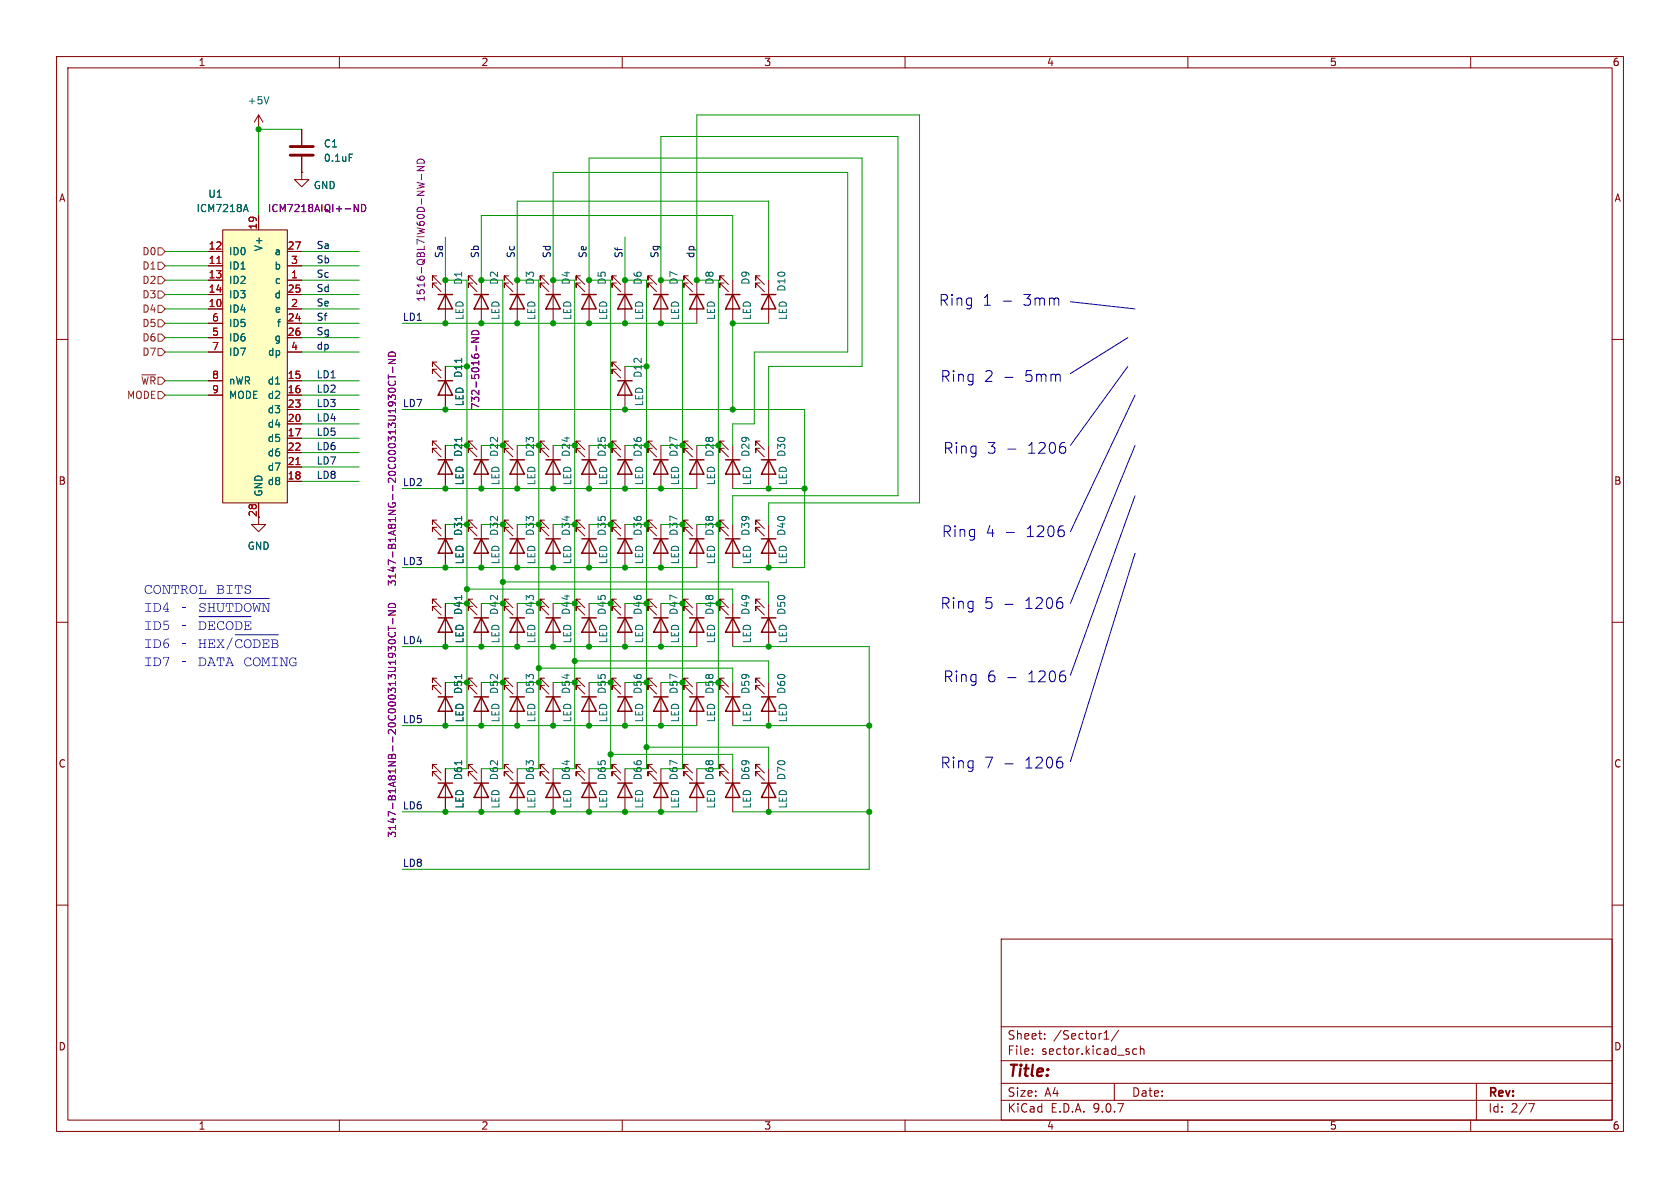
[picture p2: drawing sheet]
<svg xmlns="http://www.w3.org/2000/svg" width="297mm" height="210mm" viewBox="0 0 297 210" stroke-linecap="round" stroke-linejoin="round" font-family="sans-serif">
<g fill="none" stroke="#840000" stroke-width=".18">
<path d="M10 10h277v190h-277zM12 12h273v186h-273zM60 10v2M110 10v2M160 10v2M210 10v2M260 10v2M45.7 22.9h.1M45.7 20.3l-.7 1.3M45.7 20.3l.8 1.3M45.7 20.3v2.6M53.3 30.5v1.3h1.3l-1.3 1.2-1.2-1.2h1.2"/>
<path d="M53.3 30.5h.1M53.3 22.9v2.8M53.3 27.7v2.8M77.2 48.8h-.7v.7v-.7l1.5 1.5M77.2 50h-.7v.8v-.8l1.5 1.6M78.7 49.5v7.7M83.6 48.8h-.8v.7v-.7l1.5 1.5M83.6 50h-.8v.8v-.8l1.5 1.6M85.1 49.5v7.7M89.9 48.8h-.7v.7v-.7l1.5 1.5M89.9 50h-.7v.8v-.8l1.5 1.6M91.4 49.5v7.7"/>
<path d="M96.3 48.8h-.8v.7v-.7l1.5 1.5M96.3 50h-.8v.8v-.8l1.5 1.6M97.8 49.5v7.7M102.6 48.8h-.7v.7v-.7l1.5 1.5M102.6 50h-.7v.8v-.8l1.5 1.6M104.1 49.5v7.7M109 48.8h-.8v.7v-.7l1.5 1.5M109 50h-.8v.8v-.8l1.5 1.6M110.5 49.5v7.7M115.3 48.8h-.7v.7v-.7l1.5 1.5M115.3 50h-.7v.8v-.8l1.5 1.6M116.8 49.5v7.7"/>
<path d="M121.7 48.8h-.8v.7v-.7l1.5 1.5M121.7 50h-.8v.8v-.8l1.5 1.6M123.2 49.5v7.7M128 48.8h-.7v.7v-.7l1.5 1.5M128 50h-.7v.8v-.8l1.5 1.6M129.5 49.5v7.7M134.4 48.8h-.8v.7v-.7l1.5 1.5M134.4 50h-.8v.8v-.8l1.5 1.6M135.9 49.5v7.7M10 60h2M77.2 64h-.7v.8v-.8l1.5 1.5M77.2 65.3h-.7v.7v-.7l1.5 1.5"/>
<path d="M77.2 78h-.7v.7v-.7l1.5 1.5M77.2 79.2h-.7v.8v-.8l1.5 1.6M78.7 64.8v7.6M78.7 78.7v7.7M109 64h-.8v.8v-.8l1.5 1.5M109 65.3h-.8v.7v-.7l1.5 1.5M110.5 64.8v7.6M128 78h-.7v.7v-.7l1.5 1.5M128 79.2h-.7v.8v-.8l1.5 1.6M129.5 78.7v7.7M134.4 78h-.8v.7v-.7l1.5 1.5M134.4 79.2h-.8v.8v-.8l1.5 1.6"/>
<path d="M135.9 78.7v7.7M285 60h2M102.6 91.9h-.7v.8v-.8l1.5 1.6M102.6 93.2h-.7v.8v-.8l1.5 1.5M104.1 92.7v7.6M10 110h2M77.2 105.9h-.7v.8v-.8l1.5 1.5M77.2 107.2h-.7v.8v-.8l1.5 1.5M78.7 106.7v7.6M128 119.9h-.7v.8v-.8l1.5 1.5M128 105.9h-.7v.8v-.8l1.5 1.5M128 107.2h-.7v.8v-.8l1.5 1.5"/>
<path d="M129.5 106.7v7.6M134.4 119.9h-.8v.8v-.8l1.5 1.5M134.4 105.9h-.8v.8v-.8l1.5 1.5M134.4 107.2h-.8v.8v-.8l1.5 1.5M135.9 106.7v7.6M285 110h2M89.9 135.1h-.7v.8v-.8l1.5 1.6M89.9 136.4h-.7v.8v-.8l1.5 1.5M91.4 135.9v7.6M109 135.1h-.8v.8v-.8l1.5 1.6M109 136.4h-.8v.8v-.8l1.5 1.5M110.5 135.9v7.6"/>
<path d="M115.3 135.1h-.7v.8v-.8l1.5 1.6M115.3 136.4h-.7v.8v-.8l1.5 1.5M116.8 135.9v7.6M121.7 135.1h-.8v.8v-.8l1.5 1.6M121.7 136.4h-.8v.8v-.8l1.5 1.5M123.2 135.9v7.6M128 121.2h-.7v.7v-.7l1.5 1.5M128 135.1h-.7v.8v-.8l1.5 1.6M128 136.4h-.7v.8v-.8l1.5 1.5M129.5 120.7v7.6M129.5 135.9v7.6M134.4 121.2h-.8v.7v-.7l1.5 1.5"/>
<path d="M134.4 135.1h-.8v.8v-.8l1.5 1.6M134.4 136.4h-.8v.8v-.8l1.5 1.5M135.9 120.7v7.6M135.9 135.9v7.6M10 160h2M177 166h108v32h-108zM285 160h2M60 198v2M110 198v2M160 198v2M177 194.5h108M177 191.5h108"/>
<path d="M177 187.5h108M177 181.5h108M182.5 186.3v.1M182.5 185.5v.1M184.7 183.6v.1M184.7 182.8v.1M195.2 183.7h.8M195.3 182.6l.3-.4v1.5M197 191.5v3M197.7 182.1l-1.2 2M201 185.5l-.5-.1-.3 .3v.4l.2 .2h.6M201.6 185.5l.2-.1 .4 .1v.9"/>
<path d="M201.6 184.9v1.5M210 198v2M260 198v2M261 191.5v6.5M270.2 195.1h1l-.6 1.5"/>
</g>
<g fill="none" stroke="#840000" stroke-width=".25">
<path d="M77.5 52.1h2.5M78.7 52.1l1.3 2.5h-2.5zM83.8 52.1h2.6M85.1 52.1l1.3 2.5h-2.6zM90.2 52.1h2.5M91.4 52.1l1.3 2.5h-2.5zM96.5 52.1h2.6M97.8 52.1l1.3 2.5h-2.6zM102.9 52.1h2.5M104.1 52.1l1.3 2.5h-2.5zM109.2 52.1h2.6M110.5 52.1l1.3 2.5h-2.6z"/>
<path d="M115.6 52.1h2.5M116.8 52.1l1.3 2.5h-2.5zM121.9 52.1h2.6M123.2 52.1l1.3 2.5h-2.6zM128.3 52.1h2.5M129.5 52.1l1.3 2.5h-2.5zM134.6 52.1h2.6M135.9 52.1l1.3 2.5h-2.6zM77.5 67.3h2.5M78.7 67.3l1.3 2.6h-2.5zM109.2 67.3h2.6M110.5 67.3l1.3 2.6h-2.6z"/>
<path d="M77.5 81.3h2.5M78.7 81.3l1.3 2.5h-2.5zM102.9 95.3h2.5M104.1 95.3l1.3 2.5h-2.5zM128.3 81.3h2.5M129.5 81.3l1.3 2.5h-2.5zM134.6 81.3h2.6M135.9 81.3l1.3 2.5h-2.6zM77.5 109.2h2.5M78.7 109.2l1.3 2.6h-2.5zM128.3 109.2h2.5M129.5 109.2l1.3 2.6h-2.5z"/>
<path d="M134.6 109.2h2.6M135.9 109.2l1.3 2.6h-2.6zM90.2 138.4h2.5M91.4 138.4l1.3 2.6h-2.5zM109.2 138.4h2.6M110.5 138.4l1.3 2.6h-2.6zM115.6 138.4h2.5M116.8 138.4l1.3 2.6h-2.5zM121.9 138.4h2.6M123.2 138.4l1.3 2.6h-2.6zM128.3 138.4h2.5M128.3 123.2h2.5"/>
<path d="M129.5 123.2l1.3 2.5h-2.5zM129.5 138.4l1.3 2.6h-2.5zM134.6 138.4h2.6M134.6 123.2h2.6M135.9 123.2l1.3 2.5h-2.6zM135.9 138.4l1.3 2.6h-2.6z"/>
</g>
<path d="M51.3 25.9h4.1M51.3 27.4h4.1" fill="none" stroke="#840000" stroke-width=".51"/>
<path d="M47.5 17.1l-.4 1.3M61.7 27.2h.6M81.6 63.3v.8M81.6 77.3v.7M81.6 105.3v.7" fill="none" stroke="#006464" stroke-width=".18"/>
<g fill="none" stroke="#840084" stroke-width=".18">
<path d="M73.7 29.5h1.3l-1.3 .7h1.3M73.9 28.2a.66 .66 0 0 1 .8 0 .66 .66 0 0 1 .3 .6h-1.3zM74.5 30.8v1M83.4 59.7h1.3l-1.3 .8h1.3M83.6 58.5a.66 .66 0 0 1 .7 0 .66 .66 0 0 1 .4 .6h-1.3zM68.7 66.3v.7M68.7 66.6h1.2M68.7 63.5h1.2l-1.2 .8h1.2M68.7 62.5a.68 .68 0 0 1 .8-.3 .68 .68 0 0 1 .4 .7h-1.2zM68.7 68.8a.75 .75 0 0 1 1.2 .2 .72 .72 0 0 1-1.2-.1zM68.8 67.4a.6 .6 0 0 0 .4 .8 .6 .6 0 0 0 .7-.6l-.1-.2M69.4 64.9v.9"/>
<path d="M84.2 61.1v.9M68.7 110.7v.7M68.7 111.1h1.2M68.7 108h1.2l-1.2 .7h1.2M68.7 106.9a.68 .68 0 0 1 .8-.2 .68 .68 0 0 1 .4 .7h-1.2zM68.7 113.3a.75 .75 0 0 1 1.2 .2 .72 .72 0 0 1-1.2-.1zM68.8 111.8a.6 .6 0 0 0 .4 .8 .6 .6 0 0 0 .7-.6l-.1-.2M69.1 114.7l-.4-.4v.8M69.3 114.3h.5M69.4 109.3v1"/>
</g>
<path d="M39.4 40.6h11.4v48.3h-11.4z" fill="#ffffc2"/>
<g fill="none" stroke="#840000" stroke-width=".18">
<path d="M45.7 38.1v2.5M36.8 44.5h2.6M36.8 47h2.6M36.8 49.5h2.6M36.8 52.1h2.6M36.8 54.6h2.6M36.8 57.2h2.6M36.8 59.7h2.6M39.4 40.6h11.4v48.3h-11.4zM50.8 44.5h2.5M50.8 47h2.5M50.8 49.5h2.5"/>
<path d="M50.8 52.1h2.5M50.8 54.6h2.5M50.8 57.2h2.5M50.8 59.7h2.5M36.8 62.2h2.6M36.8 67.3h2.6M36.8 69.9h2.6M50.8 62.2h2.5M50.8 67.3h2.5M50.8 69.9h2.5M50.8 72.4h2.5M50.8 74.9h2.5"/>
<path d="M50.8 77.5h2.5M83.6 78h-.8v.7v-.7l1.5 1.5M83.6 79.2h-.8v.8v-.8l1.5 1.6M85.1 78.7v7.7M89.9 78h-.7v.7v-.7l1.5 1.5M89.9 79.2h-.7v.8v-.8l1.5 1.6M91.4 78.7v7.7M96.3 78h-.8v.7v-.7l1.5 1.5M96.3 79.2h-.8v.8v-.8l1.5 1.6M97.8 78.7v7.7M102.6 78h-.7v.7v-.7l1.5 1.5M102.6 79.2h-.7v.8v-.8l1.5 1.6"/>
<path d="M104.1 78.7v7.7M109 78h-.8v.7v-.7l1.5 1.5M109 79.2h-.8v.8v-.8l1.5 1.6M110.5 78.7v7.7M115.3 78h-.7v.7v-.7l1.5 1.5M115.3 79.2h-.7v.8v-.8l1.5 1.6M116.8 78.7v7.7M121.7 78h-.8v.7v-.7l1.5 1.5M121.7 79.2h-.8v.8v-.8l1.5 1.6M123.2 78.7v7.7M45.7 88.9v3.8h1.3l-1.3 1.3-1.3-1.3h1.3M50.8 80h2.5"/>
<path d="M50.8 82.6h2.5M50.8 85.1h2.5M77.2 91.9h-.7v.8v-.8l1.5 1.6M77.2 93.2h-.7v.8v-.8l1.5 1.5M78.7 92.7v7.6M83.6 91.9h-.8v.8v-.8l1.5 1.6M83.6 93.2h-.8v.8v-.8l1.5 1.5M85.1 92.7v7.6M89.9 91.9h-.7v.8v-.8l1.5 1.6M89.9 93.2h-.7v.8v-.8l1.5 1.5M91.4 92.7v7.6M96.3 91.9h-.8v.8v-.8l1.5 1.6"/>
<path d="M96.3 93.2h-.8v.8v-.8l1.5 1.5M97.8 92.7v7.6M109 91.9h-.8v.8v-.8l1.5 1.6M109 93.2h-.8v.8v-.8l1.5 1.5M110.5 92.7v7.6M115.3 91.9h-.7v.8v-.8l1.5 1.6M115.3 93.2h-.7v.8v-.8l1.5 1.5M116.8 92.7v7.6M121.7 91.9h-.8v.8v-.8l1.5 1.6M121.7 93.2h-.8v.8v-.8l1.5 1.5M123.2 92.7v7.6M128 91.9h-.7v.8v-.8l1.5 1.6"/>
<path d="M128 93.2h-.7v.8v-.8l1.5 1.5M129.5 92.7v7.6M134.4 91.9h-.8v.8v-.8l1.5 1.6M134.4 93.2h-.8v.8v-.8l1.5 1.5M135.9 92.7v7.6M77.2 119.9h-.7v.8v-.8l1.5 1.5M83.6 119.9h-.8v.8v-.8l1.5 1.5M83.6 105.9h-.8v.8v-.8l1.5 1.5M83.6 107.2h-.8v.8v-.8l1.5 1.5M85.1 106.7v7.6M89.9 119.9h-.7v.8v-.8l1.5 1.5M89.9 105.9h-.7v.8v-.8l1.5 1.5"/>
<path d="M89.9 107.2h-.7v.8v-.8l1.5 1.5M91.4 106.7v7.6M96.3 105.9h-.8v.8v-.8l1.5 1.5M96.3 107.2h-.8v.8v-.8l1.5 1.5M96.3 119.9h-.8v.8v-.8l1.5 1.5M97.8 106.7v7.6M102.6 105.9h-.7v.8v-.8l1.5 1.5M102.6 107.2h-.7v.8v-.8l1.5 1.5M102.6 119.9h-.7v.8v-.8l1.5 1.5M104.1 106.7v7.6M109 105.9h-.8v.8v-.8l1.5 1.5M109 107.2h-.8v.8v-.8l1.5 1.5"/>
<path d="M109 119.9h-.8v.8v-.8l1.5 1.5M110.5 106.7v7.6M115.3 119.9h-.7v.8v-.8l1.5 1.5M115.3 105.9h-.7v.8v-.8l1.5 1.5M115.3 107.2h-.7v.8v-.8l1.5 1.5M116.8 106.7v7.6M121.7 119.9h-.8v.8v-.8l1.5 1.5M121.7 105.9h-.8v.8v-.8l1.5 1.5M121.7 107.2h-.8v.8v-.8l1.5 1.5M123.2 106.7v7.6M77.2 135.1h-.7v.8v-.8l1.5 1.6M77.2 136.4h-.7v.8v-.8l1.5 1.5"/>
<path d="M77.2 121.2h-.7v.7v-.7l1.5 1.5M78.7 120.7v7.6M78.7 135.9v7.6M83.6 135.1h-.8v.8v-.8l1.5 1.6M83.6 136.4h-.8v.8v-.8l1.5 1.5M83.6 121.2h-.8v.7v-.7l1.5 1.5M85.1 120.7v7.6M85.1 135.9v7.6M89.9 121.2h-.7v.7v-.7l1.5 1.5M91.4 120.7v7.6M96.3 135.1h-.8v.8v-.8l1.5 1.6M96.3 136.4h-.8v.8v-.8l1.5 1.5"/>
<path d="M96.3 121.2h-.8v.7v-.7l1.5 1.5M97.8 120.7v7.6M97.8 135.9v7.6M102.6 135.1h-.7v.8v-.8l1.5 1.6M102.6 136.4h-.7v.8v-.8l1.5 1.5M102.6 121.2h-.7v.7v-.7l1.5 1.5M104.1 120.7v7.6M104.1 135.9v7.6M109 121.2h-.8v.7v-.7l1.5 1.5M110.5 120.7v7.6M115.3 121.2h-.7v.7v-.7l1.5 1.5M116.8 120.7v7.6"/>
<path d="M121.7 121.2h-.8v.7v-.7l1.5 1.5M123.2 120.7v7.6"/>
</g>
<path d="M38.3 46.6h.8M52.3 82.1h.7" fill="none" stroke="#a90000" stroke-width=".18"/>
<path d="M43.1 37h.7M43.5 36.1l.4 1.3M81.6 91.3v.7M81.6 119.2v.8M81.6 134.5v.7" fill="none" stroke="#006464" stroke-width=".18"/>
<path d="M62.6 36.1l.7 1.3v-1.3M63.9 36.1a.64 .64 0 0 1 .8 .7 .64 .64 0 0 1-.8 .6z" fill="none" stroke="#840084" stroke-width=".18"/>
<g fill="none" stroke="#840000" stroke-width=".25">
<path d="M77.5 95.3h2.5M78.7 95.3l1.3 2.5h-2.5zM83.8 95.3h2.6M83.8 81.3h2.6M85.1 81.3l1.3 2.5h-2.6zM85.1 95.3l1.3 2.5h-2.6zM90.2 95.3h2.5M90.2 81.3h2.5M91.4 81.3l1.3 2.5h-2.5zM91.4 95.3l1.3 2.5h-2.5zM96.5 95.3h2.6M96.5 81.3h2.6"/>
<path d="M97.8 95.3l1.3 2.5h-2.6zM97.8 81.3l1.3 2.5h-2.6zM102.9 81.3h2.5M104.1 81.3l1.3 2.5h-2.5zM109.2 95.3h2.6M109.2 81.3h2.6M110.5 95.3l1.3 2.5h-2.6zM110.5 81.3l1.3 2.5h-2.6zM115.6 95.3h2.5M115.6 81.3h2.5M116.8 95.3l1.3 2.5h-2.5zM116.8 81.3l1.3 2.5h-2.5z"/>
<path d="M121.9 95.3h2.6M121.9 81.3h2.6M123.2 95.3l1.3 2.5h-2.6zM123.2 81.3l1.3 2.5h-2.6zM128.3 95.3h2.5M129.5 95.3l1.3 2.5h-2.5zM134.6 95.3h2.6M135.9 95.3l1.3 2.5h-2.6zM83.8 109.2h2.6M85.1 109.2l1.3 2.6h-2.6zM90.2 109.2h2.5M91.4 109.2l1.3 2.6h-2.5z"/>
<path d="M96.5 109.2h2.6M97.8 109.2l1.3 2.6h-2.6zM102.9 109.2h2.5M104.1 109.2l1.3 2.6h-2.5zM109.2 109.2h2.6M110.5 109.2l1.3 2.6h-2.6zM115.6 109.2h2.5M116.8 109.2l1.3 2.6h-2.5zM121.9 109.2h2.6M123.2 109.2l1.3 2.6h-2.6zM77.5 138.4h2.5M77.5 123.2h2.5"/>
<path d="M78.7 138.4l1.3 2.6h-2.5zM78.7 123.2l1.3 2.5h-2.5zM83.8 138.4h2.6M83.8 123.2h2.6M85.1 138.4l1.3 2.6h-2.6zM85.1 123.2l1.3 2.5h-2.6zM90.2 123.2h2.5M91.4 123.2l1.3 2.5h-2.5zM96.5 138.4h2.6M96.5 123.2h2.6M97.8 138.4l1.3 2.6h-2.6zM97.8 123.2l1.3 2.5h-2.6z"/>
<path d="M102.9 138.4h2.5M102.9 123.2h2.5M104.1 138.4l1.3 2.6h-2.5zM104.1 123.2l1.3 2.5h-2.5zM109.2 123.2h2.6M110.5 123.2l1.3 2.5h-2.6zM115.6 123.2h2.5M116.8 123.2l1.3 2.5h-2.5zM121.9 123.2h2.6M123.2 123.2l1.3 2.5h-2.6z"/>
</g>
<path d="M27.9 48.9h.7l.6 .6-.6 .7h-.7zM27.9 59.1h.7l.6 .6-.6 .6h-.7zM27.9 56.5h.7l.6 .7-.6 .6h-.7zM27.9 46.4h.7l.6 .6-.6 .6h-.7zM27.9 43.8h.7l.6 .7-.6 .6h-.7zM27.9 51.4h.7l.6 .7-.6 .6h-.7zM27.9 54h.7l.6 .6-.6 .6h-.7zM25.1 66.3h2.4M27.9 61.6h.7l.6 .6-.6 .7h-.7zM27.9 69.2h.7l.6 .7-.6 .6h-.7z" fill="none" stroke="#725600" stroke-width=".18"/>
<g fill="none" stroke="#0000c2" stroke-width=".18">
<path d="M177.4 53.2h1.4M189.2 53.3l11.5 1.3M199.4 59.7l-10.2 6.3M177.6 66.7h1.5M178.2 79.4h1.4M188.3 79.1l.1 .2-.1 .6M199.4 64.8l-10.2 13.9M200.7 78.7l-11.5 28M200.7 69.9l-11.5 24.1M177.9 94.1h1.5M188.1 93.9l.1 .1-.1 .7M200.7 97.8l-11.5 36.8"/>
<path d="M200.7 87.6l-11.5 31.8M177.6 106.8h1.5M178.2 119.8h1.4M187.8 106.6l.1 .1-.1 .7M188.3 119.5l.1 .2-.1 .6M177.6 135h1.5M187.8 134.8l.1 .1-.1 .7"/>
</g>
<g fill="none" stroke="#009600" stroke-width=".18">
<path d="M53.3 22.9h-7.6v15.2M29.2 49.5h7.6M29.2 57.2h7.6M29.2 59.7h7.6M29.2 52.1h7.6M29.2 54.6h7.6M29.2 47h7.6M29.2 44.5h7.6M53.3 49.5h10.2M53.3 57.2h10.2M53.3 59.7h10.2M53.3 52.1h10.2"/>
<path d="M53.3 54.6h10.2M53.3 47h10.2M53.3 44.5h10.2M71.1 57.2h52.1M78.7 41.9v7.6h3.8v86.4h-3.8M110.5 41.9v7.6h3.8v86.4h-3.8M129.5 49.5v-11.4h-44.4v11.4h3.8v86.4h-3.8M135.9 49.5v-13.9h-44.5v13.9h3.8v86.4h-3.8M135.9 57.2h-6.4v15.2M29.2 67.3h7.6M29.2 62.2h7.6M29.2 69.9h7.6"/>
<path d="M53.3 72.4h10.2M53.3 67.3h10.2M53.3 62.2h10.2M53.3 74.9h10.2M53.3 69.9h10.2M53.3 77.5h10.2M71.1 72.4h71.1v27.9h-12.7M78.7 78.7h3.8M78.7 64.8h3.8M85.1 78.7h3.8M91.4 78.7h3.8M97.8 78.7h3.8"/>
<path d="M104.1 78.7h3.8M110.5 78.7h3.8M110.5 64.8h3.8M116.8 78.7h3.8M123.2 78.7h3.8M129.5 78.7v-3.8h3.8v-12.7h16.6v-31.7h-52.1v19h3.8v86.4h-3.8M135.9 78.7v-13.9h16.5v-36.9h-48.3v21.6h3.8v86.4h-3.8M53.3 80h10.2M53.3 85.1h10.2M53.3 82.6h10.2M71.1 86.4h52.1M78.7 92.7h3.8"/>
<path d="M85.1 92.7h3.8M91.4 92.7h3.8M97.8 92.7h3.8M104.1 92.7h3.8M110.5 92.7h3.8M116.8 92.7h3.8M123.2 92.7h3.8M129.5 92.7v-5.1h29.2v-63.5h-41.9v25.4h3.8v86.4h-3.8M129.5 86.4h12.7M135.9 92.7v-3.8h26.7v-68.6h-39.4v29.2h3.8v86.4h-3.8M71.1 100.3h52.1M71.1 114.3h52.1"/>
<path d="M78.7 106.7h3.8M82.5 104.1h47v2.6M85.1 106.7h3.8M88.9 102.9h47v3.8M91.4 106.7h3.8M95.2 118.1h34.3v2.6M97.8 106.7h3.8M101.6 116.8h34.3v3.9M104.1 106.7h3.8M110.5 106.7h3.8M116.8 106.7h3.8M123.2 106.7h3.8"/>
<path d="M129.5 114.3h24.2v39.4h-82.6M71.1 128.3h52.1M78.7 120.7h3.8M85.1 120.7h3.8M91.4 120.7h3.8M97.8 120.7h3.8M104.1 120.7h3.8M107.9 133.4h21.6v2.5M110.5 120.7h3.8M114.3 132.1h21.6v3.8M116.8 120.7h3.8M123.2 120.7h3.8"/>
<path d="M129.5 128.3h24.2M71.1 143.5h52.1M129.5 143.5h24.2"/>
</g>
<path d="M32.3 107.3h.6v.1h-.6z" fill="#0000c2"/>
<path d="M35.2 105.8h12.4" fill="none" stroke="#0000c2" stroke-width=".18"/>
<path d="M32.3 110.5h.6v.1h-.6z" fill="#0000c2"/>
<path d="M35.2 109h9.2" fill="none" stroke="#0000c2" stroke-width=".18"/>
<path d="M32.3 113.7h.6v.1h-.6z" fill="#0000c2"/>
<path d="M41.6 112.2h7.6" fill="none" stroke="#0000c2" stroke-width=".18"/>
<path d="M32.3 116.9h.6v.1h-.6z" fill="#0000c2"/>
<path d="M43.1 37h.7M43.5 36.1l.4 1.3M61.7 27.2h.6M81.6 63.3v.8M81.6 77.3v.7M81.6 91.3v.7M81.6 105.3v.7M81.6 119.2v.8M81.6 134.5v.7" fill="none" stroke="#006464" stroke-width=".18"/>
<g fill="none" stroke="#840000" stroke-width=".18">
<path d="M45.7 38.1v2.5M53.3 30.5h.1M53.3 22.9v2.8M53.3 27.7v2.8M36.8 44.5h2.6M36.8 47h2.6M36.8 49.5h2.6M36.8 52.1h2.6M36.8 54.6h2.6M36.8 57.2h2.6M36.8 59.7h2.6M50.8 44.5h2.5"/>
<path d="M50.8 47h2.5M50.8 49.5h2.5M50.8 52.1h2.5M50.8 54.6h2.5M50.8 57.2h2.5M50.8 59.7h2.5M36.8 62.2h2.6M36.8 67.3h2.6M36.8 69.9h2.6M50.8 62.2h2.5M50.8 67.3h2.5M50.8 69.9h2.5"/>
<path d="M50.8 72.4h2.5M50.8 74.9h2.5M50.8 77.5h2.5M78.7 64.8v2.5M78.7 69.9v2.5M78.7 78.7v2.6M45.7 88.9v2.5M50.8 80h2.5M50.8 82.6h2.5M50.8 85.1h2.5M78.7 83.8v2.6M78.7 92.7v2.6"/>
<path d="M78.7 97.8v2.5M78.7 106.7v2.5M78.7 111.8v2.5M78.7 120.7v2.5M78.7 125.7v2.6M78.7 135.9v2.5M78.7 141v2.5"/>
</g>
<g fill="none" stroke="#840084" stroke-width=".18">
<path d="M62.6 36.1l.7 1.3v-1.3M63.9 36.1a.64 .64 0 0 1 .8 .7 .64 .64 0 0 1-.8 .6zM83.4 59.7h1.3l-1.3 .8h1.3M83.6 58.5a.66 .66 0 0 1 .7 0 .66 .66 0 0 1 .4 .6h-1.3zM68.7 66.3v.7M68.7 66.6h1.2M68.7 63.5h1.2l-1.2 .8h1.2M68.7 62.5a.68 .68 0 0 1 .8-.3 .68 .68 0 0 1 .4 .7h-1.2zM68.7 68.8a.75 .75 0 0 1 1.2 .2 .72 .72 0 0 1-1.2-.1zM68.8 67.4a.6 .6 0 0 0 .4 .8 .6 .6 0 0 0 .7-.6l-.1-.2M69.4 64.9v.9M84.2 61.1v.9"/>
<path d="M68.7 110.7v.7M68.7 111.1h1.2M68.7 108h1.2l-1.2 .7h1.2M68.7 106.9a.68 .68 0 0 1 .8-.2 .68 .68 0 0 1 .4 .7h-1.2zM68.7 113.3a.75 .75 0 0 1 1.2 .2 .72 .72 0 0 1-1.2-.1zM68.8 111.8a.6 .6 0 0 0 .4 .8 .6 .6 0 0 0 .7-.6l-.1-.2M69.1 114.7l-.4-.4v.8M69.3 114.3h.5M69.4 109.3v1"/>
</g>
<path d="M38.3 46.6h.8M52.3 82.1h.7" fill="none" stroke="#a90000" stroke-width=".18"/>
<g fill="#009600" stroke="#009600" stroke-width=".18">
<circle cx="153.7" cy="143.5" r=".46"/>
<circle cx="153.7" cy="128.3" r=".46"/>
<circle cx="127" cy="92.7" r=".46"/>
<circle cx="127" cy="78.7" r=".46"/>
<circle cx="101.6" cy="78.7" r=".46"/>
<circle cx="116.8" cy="57.2" r=".46"/>
<circle cx="107.9" cy="78.7" r=".46"/>
<circle cx="104.1" cy="57.2" r=".46"/>
<circle cx="114.3" cy="78.7" r=".46"/>
<circle cx="110.5" cy="86.4" r=".46"/>
<circle cx="120.6" cy="78.7" r=".46"/>
<circle cx="135.9" cy="128.3" r=".46"/>
<circle cx="120.6" cy="120.7" r=".46"/>
<circle cx="127" cy="120.7" r=".46"/>
<circle cx="85.1" cy="143.5" r=".46"/>
<circle cx="91.4" cy="143.5" r=".46"/>
<circle cx="97.8" cy="143.5" r=".46"/>
<circle cx="95.2" cy="106.7" r=".46"/>
<circle cx="97.8" cy="114.3" r=".46"/>
<circle cx="88.9" cy="120.7" r=".46"/>
<circle cx="78.7" cy="143.5" r=".46"/>
<circle cx="114.3" cy="64.8" r=".46"/>
<circle cx="110.5" cy="72.4" r=".46"/>
<circle cx="129.5" cy="57.2" r=".46"/>
<circle cx="135.9" cy="86.4" r=".46"/>
<circle cx="129.5" cy="72.4" r=".46"/>
<circle cx="114.3" cy="120.7" r=".46"/>
<circle cx="101.6" cy="116.8" r=".46"/>
<circle cx="110.5" cy="114.3" r=".46"/>
<circle cx="110.5" cy="143.5" r=".46"/>
<circle cx="85.1" cy="128.3" r=".46"/>
<circle cx="142.2" cy="86.4" r=".46"/>
<circle cx="120.6" cy="106.7" r=".46"/>
<circle cx="135.9" cy="100.3" r=".46"/>
<circle cx="135.9" cy="114.3" r=".46"/>
<circle cx="127" cy="106.7" r=".46"/>
<circle cx="120.6" cy="92.7" r=".46"/>
<circle cx="116.8" cy="100.3" r=".46"/>
<circle cx="116.8" cy="86.4" r=".46"/>
<circle cx="107.9" cy="133.4" r=".46"/>
<circle cx="104.1" cy="143.5" r=".46"/>
<circle cx="116.8" cy="143.5" r=".46"/>
<circle cx="135.9" cy="143.5" r=".46"/>
<circle cx="114.3" cy="132.1" r=".46"/>
<circle cx="116.8" cy="128.3" r=".46"/>
<circle cx="116.8" cy="49.5" r=".46"/>
<circle cx="110.5" cy="49.5" r=".46"/>
<circle cx="123.2" cy="49.5" r=".46"/>
<circle cx="78.7" cy="128.3" r=".46"/>
<circle cx="78.7" cy="114.3" r=".46"/>
<circle cx="91.4" cy="128.3" r=".46"/>
<circle cx="95.2" cy="120.7" r=".46"/>
<circle cx="91.4" cy="114.3" r=".46"/>
<circle cx="88.9" cy="106.7" r=".46"/>
<circle cx="85.1" cy="114.3" r=".46"/>
<circle cx="85.1" cy="100.3" r=".46"/>
<circle cx="82.5" cy="104.1" r=".46"/>
<circle cx="82.5" cy="106.7" r=".46"/>
<circle cx="82.5" cy="120.7" r=".46"/>
<circle cx="95.2" cy="118.1" r=".46"/>
<circle cx="97.8" cy="128.3" r=".46"/>
<circle cx="104.1" cy="128.3" r=".46"/>
<circle cx="110.5" cy="128.3" r=".46"/>
<circle cx="45.7" cy="22.9" r=".46"/>
<circle cx="85.1" cy="49.5" r=".46"/>
<circle cx="78.7" cy="49.5" r=".46"/>
<circle cx="85.1" cy="57.2" r=".46"/>
<circle cx="78.7" cy="57.2" r=".46"/>
<circle cx="97.8" cy="49.5" r=".46"/>
<circle cx="104.1" cy="49.5" r=".46"/>
<circle cx="91.4" cy="49.5" r=".46"/>
<circle cx="95.2" cy="78.7" r=".46"/>
<circle cx="97.8" cy="86.4" r=".46"/>
<circle cx="104.1" cy="86.4" r=".46"/>
<circle cx="91.4" cy="57.2" r=".46"/>
<circle cx="97.8" cy="57.2" r=".46"/>
<circle cx="110.5" cy="57.2" r=".46"/>
<circle cx="101.6" cy="92.7" r=".46"/>
<circle cx="107.9" cy="92.7" r=".46"/>
<circle cx="114.3" cy="92.7" r=".46"/>
<circle cx="110.5" cy="100.3" r=".46"/>
<circle cx="107.9" cy="120.7" r=".46"/>
<circle cx="101.6" cy="120.7" r=".46"/>
<circle cx="104.1" cy="114.3" r=".46"/>
<circle cx="101.6" cy="106.7" r=".46"/>
<circle cx="107.9" cy="106.7" r=".46"/>
<circle cx="104.1" cy="100.3" r=".46"/>
<circle cx="88.9" cy="102.9" r=".46"/>
<circle cx="97.8" cy="100.3" r=".46"/>
<circle cx="91.4" cy="100.3" r=".46"/>
<circle cx="88.9" cy="92.7" r=".46"/>
<circle cx="95.2" cy="92.7" r=".46"/>
<circle cx="91.4" cy="86.4" r=".46"/>
<circle cx="82.5" cy="78.7" r=".46"/>
<circle cx="88.9" cy="78.7" r=".46"/>
<circle cx="82.5" cy="64.8" r=".46"/>
<circle cx="78.7" cy="86.4" r=".46"/>
<circle cx="85.1" cy="86.4" r=".46"/>
<circle cx="78.7" cy="72.4" r=".46"/>
<circle cx="78.7" cy="100.3" r=".46"/>
<circle cx="82.5" cy="92.7" r=".46"/>
<circle cx="114.3" cy="106.7" r=".46"/>
<circle cx="116.8" cy="114.3" r=".46"/>
</g>
<text font-size="2.8" fill="#840000" x="178" y="190.9">Title:</text>
<g font-size="2.7" fill="#0000c2">
<text x="165.9" y="54.3">Ring</text>
<text x="173.7" y="54.3">1</text>
<text x="180.9" y="54.3">3mm</text>
<text x="166.1" y="67.7">Ring</text>
<text x="173.9" y="67.7">2</text>
<text x="181.1" y="67.7">5mm</text>
<text x="166.6" y="80.4">Ring</text>
<text x="174.4" y="80.4">3</text>
<text x="181.6" y="80.4">1206</text>
<text x="166.4" y="95.2">Ring</text>
<text x="174.2" y="95.2">4</text>
<text x="181.4" y="95.2">1206</text>
<text x="25.4" y="105.7">CONTROLBITS</text>
<text x="166.1" y="107.9">Ring</text>
<text x="173.9" y="107.9">5</text>
<text x="181.1" y="107.9">1206</text>
<text x="25.4" y="108.9">ID4</text>
<text x="25.4" y="112.1">ID5</text>
<text x="35" y="108.9">~{SHUTDOWN}</text>
<text x="35" y="112.1">~{DECODE}</text>
<text x="25.4" y="115.3">ID6</text>
<text x="25.4" y="118.5">ID7</text>
<text x="35" y="115.3">HEX/~{CODEB}</text>
<text x="35" y="118.5">DATA COMING</text>
<text x="166.6" y="120.8">Ring</text>
<text x="174.4" y="120.8">6</text>
<text x="181.6" y="120.8">1206</text>
<text x="166.1" y="136.1">Ring</text>
<text x="173.9" y="136.1">7</text>
<text x="181.1" y="136.1">1206</text>
</g>
<g font-size="2.1" fill="#840000">
<text x="178" y="184">Sheet:</text>
<text x="186.2" y="184">/Sector1/</text>
<text x="178" y="186.7">File:</text>
<text x="184.1" y="186.7">sector.kicad_sch</text>
<text x="178" y="196.9">KiCad</text>
<text x="178" y="194.1">Size:</text>
<text x="184.7" y="194.1">A4</text>
<text x="185.7" y="196.9">E.D.A.</text>
<text x="193.3" y="196.9">9.0.7</text>
<text x="200" y="194.1">Date:</text>
<text x="263" y="194.3">Rev:</text>
<text x="263" y="196.9">Id:</text>
<text x="267.1" y="196.9">2/7</text>
</g>
<g font-size="1.8" fill="#840000">
<text x="35" y="11.9">1</text>
<text x="85" y="11.9">2</text>
<text x="135" y="11.9">3</text>
<text x="185" y="11.9">4</text>
<text x="235" y="11.9">5</text>
<text x="285" y="11.9">6</text>
<text x="10.3" y="35.9">A</text>
<text x="285.3" y="35.9">A</text>
<text x="10.3" y="85.9">B</text>
<text x="285.3" y="85.9">B</text>
<text x="45.5" y="91.5" transform="rotate(-90 45.5 91.5)">28</text>
<text x="10.3" y="135.9">C</text>
<text x="285.3" y="135.9">C</text>
<text x="10.3" y="185.9">D</text>
<text x="285.3" y="185.9">D</text>
<text x="35" y="199.9">1</text>
<text x="85" y="199.9">2</text>
<text x="135" y="199.9">3</text>
<text x="185" y="199.9">4</text>
<text x="235" y="199.9">5</text>
<text x="285" y="199.9">6</text>
</g>
<g font-size="1.8" fill="#006464">
<text x="43.7" y="18.6">+5V</text>
<text x="57.2" y="26.3">C1</text>
<text x="57.2" y="28.8">0.1uF</text>
<text x="36.7" y="35.2">U1</text>
<text x="55.4" y="33.6">GND</text>
<text x="34.6" y="37.7">ICM7218A</text>
<text x="40.4" y="45.3">ID0</text>
<text x="40.4" y="47.9">ID1</text>
<text x="46.6" y="44.5" transform="rotate(-90 46.6 44.5)">V+</text>
<text x="48.4" y="45.3">a</text>
<text x="48.4" y="47.9">b</text>
<text x="40.4" y="50.4">ID2</text>
<text x="40.4" y="52.9">ID3</text>
<text x="48.4" y="52.9">d</text>
<text x="48.5" y="50.4">c</text>
<text x="81.9" y="50.4" transform="rotate(-90 81.9 50.4)">D1</text>
<text x="88.2" y="50.4" transform="rotate(-90 88.2 50.4)">D2</text>
<text x="94.6" y="50.4" transform="rotate(-90 94.6 50.4)">D3</text>
<text x="100.9" y="50.4" transform="rotate(-90 100.9 50.4)">D4</text>
<text x="107.3" y="50.4" transform="rotate(-90 107.3 50.4)">D5</text>
<text x="113.6" y="50.4" transform="rotate(-90 113.6 50.4)">D6</text>
<text x="120" y="50.4" transform="rotate(-90 120 50.4)">D7</text>
<text x="126.3" y="50.4" transform="rotate(-90 126.3 50.4)">D8</text>
<text x="132.7" y="50.4" transform="rotate(-90 132.7 50.4)">D9</text>
<text x="139" y="51.7" transform="rotate(-90 139 51.7)">D10</text>
<text x="40.4" y="55.5">ID4</text>
<text x="40.4" y="58">ID5</text>
<text x="48.5" y="55.5">e</text>
<text x="48.9" y="58">f</text>
<text x="82.1" y="56.7" transform="rotate(-90 82.1 56.7)">LED</text>
<text x="88.5" y="56.7" transform="rotate(-90 88.5 56.7)">LED</text>
<text x="94.8" y="56.7" transform="rotate(-90 94.8 56.7)">LED</text>
<text x="101.2" y="56.7" transform="rotate(-90 101.2 56.7)">LED</text>
<text x="107.5" y="56.7" transform="rotate(-90 107.5 56.7)">LED</text>
<text x="113.9" y="56.7" transform="rotate(-90 113.9 56.7)">LED</text>
<text x="120.2" y="56.7" transform="rotate(-90 120.2 56.7)">LED</text>
<text x="126.6" y="56.7" transform="rotate(-90 126.6 56.7)">LED</text>
<text x="132.9" y="56.7" transform="rotate(-90 132.9 56.7)">LED</text>
<text x="139.3" y="56.7" transform="rotate(-90 139.3 56.7)">LED</text>
<text x="40.4" y="60.6">ID6</text>
<text x="40.4" y="63.1">ID7</text>
<text x="47.3" y="63.1">dp</text>
<text x="48.4" y="60.6">g</text>
<text x="40.4" y="68.2">nWR</text>
<text x="40.4" y="70.7">MODE</text>
<text x="47.2" y="68.2">d1</text>
<text x="47.2" y="70.7">d2</text>
<text x="81.9" y="66.9" transform="rotate(-90 81.9 66.9)">D11</text>
<text x="82.1" y="71.9" transform="rotate(-90 82.1 71.9)">LED</text>
<text x="113.6" y="66.9" transform="rotate(-90 113.6 66.9)">D12</text>
<text x="113.9" y="71.9" transform="rotate(-90 113.9 71.9)">LED</text>
<text x="47.2" y="73.3">d3</text>
<text x="47.2" y="75.8">d4</text>
<text x="47.2" y="78.3">d5</text>
<text x="47.2" y="80.9">d6</text>
<text x="47.2" y="83.4">d7</text>
<text x="81.9" y="80.9" transform="rotate(-90 81.9 80.9)">D21</text>
<text x="88.2" y="80.9" transform="rotate(-90 88.2 80.9)">D22</text>
<text x="94.6" y="80.9" transform="rotate(-90 94.6 80.9)">D23</text>
<text x="100.9" y="80.9" transform="rotate(-90 100.9 80.9)">D24</text>
<text x="107.3" y="80.9" transform="rotate(-90 107.3 80.9)">D25</text>
<text x="113.6" y="80.9" transform="rotate(-90 113.6 80.9)">D26</text>
<text x="120" y="80.9" transform="rotate(-90 120 80.9)">D27</text>
<text x="126.3" y="80.9" transform="rotate(-90 126.3 80.9)">D28</text>
<text x="132.7" y="80.9" transform="rotate(-90 132.7 80.9)">D29</text>
<text x="139" y="80.9" transform="rotate(-90 139 80.9)">D30</text>
<text x="46.6" y="87.9" transform="rotate(-90 46.6 87.9)">GND</text>
<text x="47.2" y="86">d8</text>
<text x="82.1" y="85.9" transform="rotate(-90 82.1 85.9)">LED</text>
<text x="88.5" y="85.9" transform="rotate(-90 88.5 85.9)">LED</text>
<text x="94.8" y="85.9" transform="rotate(-90 94.8 85.9)">LED</text>
<text x="101.2" y="85.9" transform="rotate(-90 101.2 85.9)">LED</text>
<text x="107.5" y="85.9" transform="rotate(-90 107.5 85.9)">LED</text>
<text x="113.9" y="85.9" transform="rotate(-90 113.9 85.9)">LED</text>
<text x="120.2" y="85.9" transform="rotate(-90 120.2 85.9)">LED</text>
<text x="126.6" y="85.9" transform="rotate(-90 126.6 85.9)">LED</text>
<text x="132.9" y="85.9" transform="rotate(-90 132.9 85.9)">LED</text>
<text x="139.3" y="85.9" transform="rotate(-90 139.3 85.9)">LED</text>
<text x="81.9" y="94.8" transform="rotate(-90 81.9 94.8)">D31</text>
<text x="88.2" y="94.8" transform="rotate(-90 88.2 94.8)">D32</text>
<text x="94.6" y="94.8" transform="rotate(-90 94.6 94.8)">D33</text>
<text x="100.9" y="94.8" transform="rotate(-90 100.9 94.8)">D34</text>
<text x="107.3" y="94.8" transform="rotate(-90 107.3 94.8)">D35</text>
<text x="113.6" y="94.8" transform="rotate(-90 113.6 94.8)">D36</text>
<text x="120" y="94.8" transform="rotate(-90 120 94.8)">D37</text>
<text x="126.3" y="94.8" transform="rotate(-90 126.3 94.8)">D38</text>
<text x="132.7" y="94.8" transform="rotate(-90 132.7 94.8)">D39</text>
<text x="139" y="94.8" transform="rotate(-90 139 94.8)">D40</text>
<text x="43.7" y="97.4">GND</text>
<text x="82.1" y="99.9" transform="rotate(-90 82.1 99.9)">LED</text>
<text x="88.5" y="99.9" transform="rotate(-90 88.5 99.9)">LED</text>
<text x="94.8" y="99.9" transform="rotate(-90 94.8 99.9)">LED</text>
<text x="101.2" y="99.9" transform="rotate(-90 101.2 99.9)">LED</text>
<text x="107.5" y="99.9" transform="rotate(-90 107.5 99.9)">LED</text>
<text x="113.9" y="99.9" transform="rotate(-90 113.9 99.9)">LED</text>
<text x="120.2" y="99.9" transform="rotate(-90 120.2 99.9)">LED</text>
<text x="126.6" y="99.9" transform="rotate(-90 126.6 99.9)">LED</text>
<text x="132.9" y="99.9" transform="rotate(-90 132.9 99.9)">LED</text>
<text x="139.3" y="99.9" transform="rotate(-90 139.3 99.9)">LED</text>
<text x="81.9" y="108.8" transform="rotate(-90 81.9 108.8)">D41</text>
<text x="82.1" y="113.8" transform="rotate(-90 82.1 113.8)">LED</text>
<text x="88.2" y="108.8" transform="rotate(-90 88.2 108.8)">D42</text>
<text x="88.5" y="113.8" transform="rotate(-90 88.5 113.8)">LED</text>
<text x="94.6" y="108.8" transform="rotate(-90 94.6 108.8)">D43</text>
<text x="94.8" y="113.8" transform="rotate(-90 94.8 113.8)">LED</text>
<text x="100.9" y="108.8" transform="rotate(-90 100.9 108.8)">D44</text>
<text x="101.2" y="113.8" transform="rotate(-90 101.2 113.8)">LED</text>
<text x="107.3" y="108.8" transform="rotate(-90 107.3 108.8)">D45</text>
<text x="107.5" y="113.8" transform="rotate(-90 107.5 113.8)">LED</text>
<text x="113.6" y="108.8" transform="rotate(-90 113.6 108.8)">D46</text>
<text x="113.9" y="113.8" transform="rotate(-90 113.9 113.8)">LED</text>
<text x="120" y="108.8" transform="rotate(-90 120 108.8)">D47</text>
<text x="120.2" y="113.8" transform="rotate(-90 120.2 113.8)">LED</text>
<text x="126.3" y="108.8" transform="rotate(-90 126.3 108.8)">D48</text>
<text x="126.6" y="113.8" transform="rotate(-90 126.6 113.8)">LED</text>
<text x="132.7" y="108.8" transform="rotate(-90 132.7 108.8)">D49</text>
<text x="132.9" y="113.8" transform="rotate(-90 132.9 113.8)">LED</text>
<text x="139" y="108.8" transform="rotate(-90 139 108.8)">D50</text>
<text x="139.3" y="113.8" transform="rotate(-90 139.3 113.8)">LED</text>
<text x="81.9" y="122.8" transform="rotate(-90 81.9 122.8)">D51</text>
<text x="88.2" y="122.8" transform="rotate(-90 88.2 122.8)">D52</text>
<text x="94.6" y="122.8" transform="rotate(-90 94.6 122.8)">D53</text>
<text x="100.9" y="122.8" transform="rotate(-90 100.9 122.8)">D54</text>
<text x="107.3" y="122.8" transform="rotate(-90 107.3 122.8)">D55</text>
<text x="113.6" y="122.8" transform="rotate(-90 113.6 122.8)">D56</text>
<text x="120" y="122.8" transform="rotate(-90 120 122.8)">D57</text>
<text x="126.3" y="122.8" transform="rotate(-90 126.3 122.8)">D58</text>
<text x="132.7" y="122.8" transform="rotate(-90 132.7 122.8)">D59</text>
<text x="139" y="122.8" transform="rotate(-90 139 122.8)">D60</text>
<text x="82.1" y="127.8" transform="rotate(-90 82.1 127.8)">LED</text>
<text x="88.5" y="127.8" transform="rotate(-90 88.5 127.8)">LED</text>
<text x="94.8" y="127.8" transform="rotate(-90 94.8 127.8)">LED</text>
<text x="101.2" y="127.8" transform="rotate(-90 101.2 127.8)">LED</text>
<text x="107.5" y="127.8" transform="rotate(-90 107.5 127.8)">LED</text>
<text x="113.9" y="127.8" transform="rotate(-90 113.9 127.8)">LED</text>
<text x="120.2" y="127.8" transform="rotate(-90 120.2 127.8)">LED</text>
<text x="126.6" y="127.8" transform="rotate(-90 126.6 127.8)">LED</text>
<text x="132.9" y="127.8" transform="rotate(-90 132.9 127.8)">LED</text>
<text x="139.3" y="127.8" transform="rotate(-90 139.3 127.8)">LED</text>
<text x="81.9" y="138" transform="rotate(-90 81.9 138)">D61</text>
<text x="82.1" y="143" transform="rotate(-90 82.1 143)">LED</text>
<text x="88.2" y="138" transform="rotate(-90 88.2 138)">D62</text>
<text x="88.5" y="143" transform="rotate(-90 88.5 143)">LED</text>
<text x="94.6" y="138" transform="rotate(-90 94.6 138)">D63</text>
<text x="94.8" y="143" transform="rotate(-90 94.8 143)">LED</text>
<text x="100.9" y="138" transform="rotate(-90 100.9 138)">D64</text>
<text x="101.2" y="143" transform="rotate(-90 101.2 143)">LED</text>
<text x="107.3" y="138" transform="rotate(-90 107.3 138)">D65</text>
<text x="107.5" y="143" transform="rotate(-90 107.5 143)">LED</text>
<text x="113.6" y="138" transform="rotate(-90 113.6 138)">D66</text>
<text x="113.9" y="143" transform="rotate(-90 113.9 143)">LED</text>
<text x="120" y="138" transform="rotate(-90 120 138)">D67</text>
<text x="120.2" y="143" transform="rotate(-90 120.2 143)">LED</text>
<text x="126.3" y="138" transform="rotate(-90 126.3 138)">D68</text>
<text x="126.6" y="143" transform="rotate(-90 126.6 143)">LED</text>
<text x="132.7" y="138" transform="rotate(-90 132.7 138)">D69</text>
<text x="132.9" y="143" transform="rotate(-90 132.9 143)">LED</text>
<text x="139" y="138" transform="rotate(-90 139 138)">D70</text>
<text x="139.3" y="143" transform="rotate(-90 139.3 143)">LED</text>
</g>
<g font-size="1.8" fill="#a90000">
<text x="45.5" y="40.7" transform="rotate(-90 45.5 40.7)">19</text>
<text x="36.8" y="44.2">12</text>
<text x="36.8" y="46.7">11</text>
<text x="50.8" y="44.2">27</text>
<text x="51.4" y="46.7">3</text>
<text x="36.8" y="49.3">13</text>
<text x="36.8" y="51.8">14</text>
<text x="50.8" y="51.8">25</text>
<text x="51.4" y="49.3">1</text>
<text x="36.8" y="54.4">10</text>
<text x="37.4" y="56.9">6</text>
<text x="37.4" y="59.4">5</text>
<text x="50.8" y="56.9">24</text>
<text x="50.8" y="59.4">26</text>
<text x="51.4" y="54.4">2</text>
<text x="37.4" y="62">7</text>
<text x="51.4" y="62">4</text>
<text x="37.4" y="67.1">8</text>
<text x="37.4" y="69.6">9</text>
<text x="50.8" y="67.1">15</text>
<text x="50.8" y="69.6">16</text>
<text x="50.8" y="72.1">23</text>
<text x="50.8" y="74.7">20</text>
<text x="50.8" y="77.2">17</text>
<text x="50.8" y="79.8">22</text>
<text x="50.8" y="82.3">21</text>
<text x="50.8" y="84.8">18</text>
</g>
<g font-size="1.8" fill="#840084">
<text x="47.3" y="37.7">ICM7218AIQI+-ND</text>
<text x="75.3" y="53.5" transform="rotate(-90 75.3 53.5)">1516-QBL7IW60D-NW-ND</text>
<text x="84.9" y="72.5" transform="rotate(-90 84.9 72.5)">732-5016-ND</text>
<text x="70.2" y="103.7" transform="rotate(-90 70.2 103.7)">3147-B1A81NG--20C000313U1930CT-ND</text>
<text x="70.2" y="148.2" transform="rotate(-90 70.2 148.2)">3147-B1A81NB--20C000313U1930CT-ND</text>
</g>
<g font-size="1.8" fill="#725600">
<text x="25.1" y="47.9">D1</text>
<text x="25.1" y="45.3">D0</text>
<text x="25.1" y="50.4">D2</text>
<text x="25.1" y="52.9">D3</text>
<text x="25.1" y="58">D5</text>
<text x="25.1" y="55.5">D4</text>
<text x="25.1" y="63.1">D7</text>
<text x="25.1" y="60.6">D6</text>
<text x="22.3" y="70.7">MODE</text>
<text x="24.8" y="68.2">~{WR}</text>
</g>
<g font-size="1.8" fill="#0f0f0f">
<text x="55.9" y="46.6">Sb</text>
<text x="55.9" y="44.1">Sa</text>
<text x="78.4" y="45.7" transform="rotate(-90 78.4 45.7)">Sa</text>
<text x="84.7" y="45.7" transform="rotate(-90 84.7 45.7)">Sb</text>
<text x="91.1" y="45.7" transform="rotate(-90 91.1 45.7)">Sc</text>
<text x="97.4" y="45.7" transform="rotate(-90 97.4 45.7)">Sd</text>
<text x="103.8" y="45.7" transform="rotate(-90 103.8 45.7)">Se</text>
<text x="110.1" y="45.7" transform="rotate(-90 110.1 45.7)">Sf</text>
<text x="116.5" y="45.7" transform="rotate(-90 116.5 45.7)">Sg</text>
<text x="122.8" y="45.7" transform="rotate(-90 122.8 45.7)">dp</text>
<text x="55.9" y="51.7">Sd</text>
<text x="55.9" y="49.2">Sc</text>
<text x="55.9" y="54.3">Se</text>
<text x="55.9" y="59.3">Sg</text>
<text x="55.9" y="56.8">Sf</text>
<text x="71.1" y="56.8">LD1</text>
<text x="55.9" y="61.9">dp</text>
<text x="55.9" y="69.5">LD2</text>
<text x="55.9" y="67">LD1</text>
<text x="55.9" y="72">LD3</text>
<text x="55.9" y="77.1">LD5</text>
<text x="55.9" y="74.6">LD4</text>
<text x="71.1" y="72">LD7</text>
<text x="55.9" y="82.2">LD7</text>
<text x="55.9" y="79.7">LD6</text>
<text x="55.9" y="84.7">LD8</text>
<text x="71.1" y="86">LD2</text>
<text x="71.1" y="100">LD3</text>
<text x="71.1" y="114">LD4</text>
<text x="71.1" y="127.9">LD5</text>
<text x="71.1" y="143.2">LD6</text>
<text x="71.1" y="153.3">LD8</text>
</g>
</svg>
